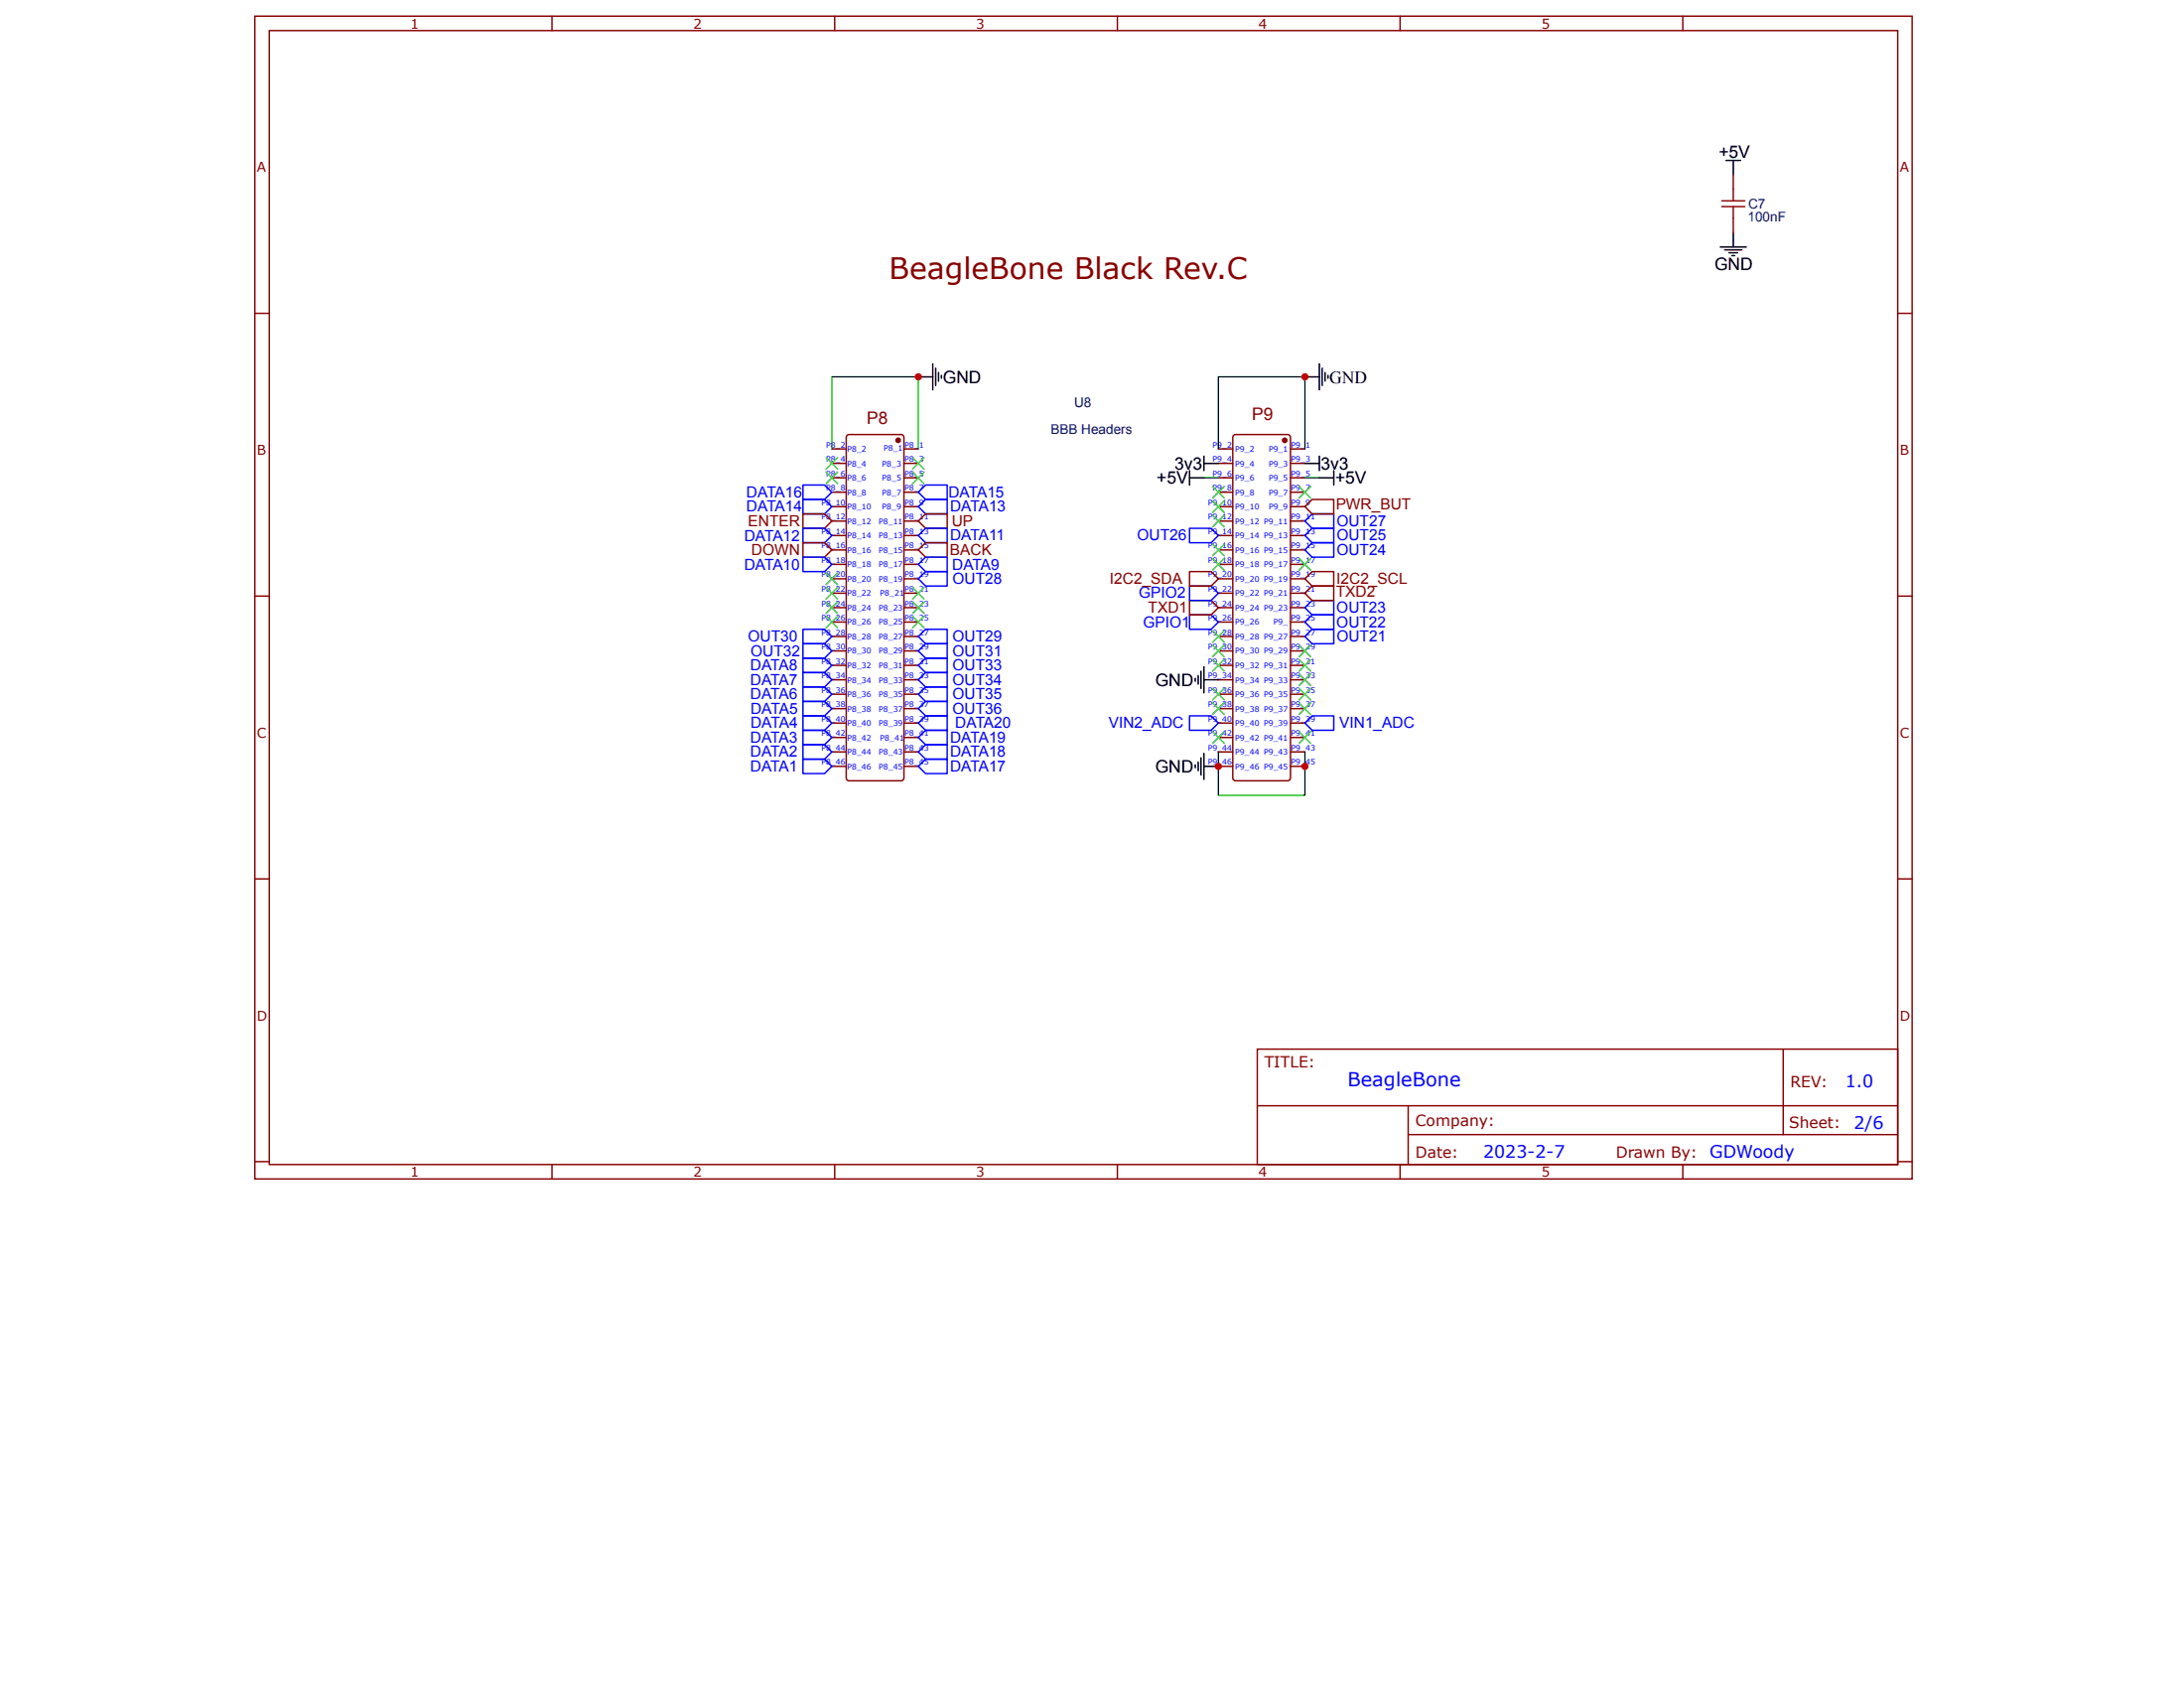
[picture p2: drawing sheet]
<svg xmlns="http://www.w3.org/2000/svg" width="279mm" height="216mm" viewBox="0 0 279 216" stroke-linecap="round" stroke-linejoin="round" font-family="sans-serif">
<g fill="none" stroke="#800" stroke-width=".18">
<path d="M32.6 2.1h212v148.7h-212zM34.4 3.9h208.4v145h-208.4zM70.6 2.1v1.8M106.8 2.1v1.8M142.9 2.1v1.8M179.1 2.1v1.8M215.3 2.1v1.8M221.7 22.4v1.8M221.7 27.9v1.8M32.6 40.1h1.8M108.4 55.6h6.9l.3 .2v.1v43.6l-.1 .3-.2 .1h-6.7l-.3-.2v-.2v-43.6zM242.8 40.1h1.8"/>
<path d="M32.6 76.2h1.8M242.8 76.2h1.8M32.6 112.4h1.8M242.8 112.4h1.8M160.8 134.2h82v14.7h-82zM228.1 134.2v10.9M32.6 148.6h1.8M70.6 148.9v1.9M106.8 148.9v1.9M142.9 148.9v1.9M160.9 141.4h81.8M179.1 148.9v1.9"/>
<path d="M180.2 145.1h62.5M180.2 141.4v7.4M215.3 148.9v1.9M242.8 148.6h1.8"/>
</g>
<path d="M220.1 31.6h3.3M220.6 32h2.2M220.8 20.5h1.9M221.2 32.3h1.1M221.6 32.7h.3M221.7 20.5v1.9M221.7 29.7v1.9" fill="none" stroke="#000" stroke-width=".18"/>
<path d="M220.3 25.7h2.9M220.3 26.4h2.9M221.7 24.2v1.5M221.7 26.4v1.5" fill="none" stroke="#a00000" stroke-width=".18"/>
<circle cx="114.9" cy="56.3" r=".28" fill="#800"/>
<g fill="none" stroke="#800" stroke-width=".18">
<path d="M106.4 57.4h1.9M106.4 59.3h1.9M115.6 57.4h1.9M115.6 59.3h1.9M155.9 57.4h1.8M155.9 59.3h1.8M165.1 57.4h1.8M165.1 59.3h1.8M106.4 61.1h1.9M106.4 63h1.9M106.4 64.8h1.9M106.4 66.7h1.9"/>
<path d="M106.4 68.5h1.9M106.4 70.3h1.9M106.4 72.2h1.9M106.4 74h1.9M106.4 79.6h1.9M106.4 75.9h1.9M106.4 77.7h1.9M115.6 61.1h1.9M115.6 63h1.9M115.6 64.8h1.9M115.6 66.7h1.9M115.6 68.5h1.9"/>
<path d="M115.6 70.3h1.9M115.6 72.2h1.9M115.6 74h1.9M115.6 79.6h1.9M115.6 75.9h1.9M115.6 77.7h1.9M155.9 61.1h1.8M155.9 63h1.8M155.9 64.8h1.8M155.9 66.7h1.8M155.9 68.5h1.8M155.9 70.3h1.8"/>
<path d="M155.9 72.2h1.8M155.9 74h1.8M155.9 79.6h1.8M155.9 75.9h1.8M155.9 77.7h1.8M165.1 61.1h1.8M165.1 63h1.8M165.1 64.8h1.8M165.1 66.7h1.8M165.1 68.5h1.8M165.1 70.3h1.8M165.1 72.2h1.8"/>
<path d="M165.1 74h1.8M165.1 79.6h1.8M165.1 75.9h1.8M165.1 77.7h1.8M106.4 98h1.9M106.4 96.2h1.9M106.4 94.3h1.9M106.4 92.5h1.9M106.4 90.6h1.9M106.4 88.8h1.9M106.4 86.9h1.9M106.4 85.1h1.9"/>
<path d="M106.4 83.3h1.9M106.4 81.4h1.9M115.6 98h1.9M115.6 96.2h1.9M115.6 94.3h1.9M115.6 92.5h1.9M115.6 90.6h1.9M115.6 88.8h1.9M115.6 86.9h1.9M115.6 85.1h1.9M115.6 83.3h1.9M115.6 81.4h1.9"/>
<path d="M155.9 98h1.8M155.9 96.2h1.8M155.9 94.3h1.8M155.9 92.5h1.8M155.9 90.6h1.8M155.9 88.8h1.8M155.9 86.9h1.8M155.9 85.1h1.8M155.9 83.3h1.8M155.9 81.4h1.8M165.1 98h1.8M165.1 96.2h1.8"/>
<path d="M165.1 94.3h1.8M165.1 92.5h1.8M165.1 90.6h1.8M165.1 88.8h1.8M165.1 86.9h1.8M165.1 85.1h1.8M165.1 83.3h1.8M165.1 81.4h1.8"/>
<circle cx="114.9" cy="56.3" r=".28"/>
</g>
<circle cx="164.4" cy="56.3" r=".28" fill="#800"/>
<g fill="none" stroke="#800" stroke-width=".18">
<path d="M157.9 55.6h6.8h.2l.2 .3v43.6l-.2 .3-.2 .1h-6.6l-.3-.2-.1-.2v-43.6zM102.7 65.7h2.8l.9 1-.9 .9h-2.8zM102.7 69.4h2.8l.9 .9-.9 1h-2.8zM118.4 65.7h2.8v1.9h-2.8l-.9-.9zM118.4 69.4h2.8v1.9h-2.8l-.9-1zM152.2 76.8h2.7l1 .9-1 .9h-2.7zM152.2 73.1h2.7l1 .9-1 1h-2.7zM166.9 64.8l1-.9h2.7v1.8h-2.7zM167.9 75h2.7v1.8h-2.7l-1-.9zM167.9 73.1h2.7v1.9h-2.7l-1-1z"/>
<circle cx="164.4" cy="56.3" r=".28"/>
</g>
<g fill="none" stroke="#000" stroke-width=".18">
<path d="M117.5 48.2h1.8M119.3 46.5v3.4M119.7 47.1v2.2M120.1 47.6v1.2M120.4 48v.4M154 58.3v1.9M154 59.3h1.9M166.9 48.2h1.9M166.9 59.3h1.9M168.8 46.5v3.4M168.8 58.3v1.9M169.2 47.1v2.2"/>
<path d="M169.5 47.6v1.2M169.9 48v.4M152.2 61.1h1.8M152.2 60.2v1.8M168.8 61.1h1.8M170.6 60.2v1.8M152.9 86.8v.3M152.9 97.8v.4M153.3 86.4v1.1M153.3 97.5v1.1M153.7 85.8v2.3M153.7 96.9v2.2"/>
<path d="M154 98h1.9M154 85.3v3.3M154 96.4v3.3M154 86.9h1.9"/>
</g>
<path d="M106.4 57.4v-9.2h11.1v9.2M155.9 57.4v-9.2h11v9.2M154 61.1h1.9M166.9 61.1h1.9M155.9 96.2v5.5h11v-5.5" fill="none" stroke="#080" stroke-width=".18"/>
<g fill="#000">
<path d="M105.7 60.4l1.5 1.5zM105.7 61.9l1.5-1.5z"/>
<path d="M105.7 58.5l1.5 1.5zM105.7 60l1.5-1.5z"/>
<path d="M105.7 77l1.5 1.5zM105.7 78.5l1.5-1.5z"/>
<path d="M105.7 75.1l1.5 1.5zM107.2 75.1l-1.5 1.5z"/>
<path d="M105.7 73.3l1.5 1.5zM107.2 73.3l-1.5 1.5z"/>
<path d="M116.7 58.5l1.5 1.5zM116.7 60l1.5-1.5z"/>
<path d="M116.7 60.4l1.5 1.5zM116.7 61.9l1.5-1.5z"/>
<path d="M116.7 75.1l1.5 1.5zM118.2 75.1l-1.5 1.5z"/>
<path d="M116.7 77l1.5 1.5zM116.7 78.5l1.5-1.5z"/>
<path d="M155.1 71.4l1.5 1.5zM156.6 71.4l-1.5 1.5z"/>
<path d="M155.1 69.6l1.5 1.5zM156.6 69.6l-1.5 1.5z"/>
<path d="M155.1 65.9l1.5 1.5zM156.6 65.9l-1.5 1.5z"/>
<path d="M155.1 64.1l1.5 1.4zM155.1 65.5l1.5-1.4z"/>
<path d="M155.1 62.2l1.5 1.5zM155.1 63.7l1.5-1.5z"/>
<path d="M166.2 71.4l1.5 1.5zM167.7 71.4l-1.5 1.5z"/>
<path d="M166.2 62.2l1.5 1.5zM166.2 63.7l1.5-1.5z"/>
<path d="M105.7 78.8l1.5 1.5zM105.7 80.3l1.5-1.5z"/>
<path d="M116.7 78.8l1.5 1.5zM116.7 80.3l1.5-1.5z"/>
<path d="M155.1 93.6l1.5 1.5zM156.6 93.6l-1.5 1.5z"/>
<path d="M155.1 88.1l1.5 1.4zM156.6 88.1l-1.5 1.4z"/>
<path d="M155.1 89.9l1.5 1.5zM156.6 89.9l-1.5 1.5z"/>
<path d="M155.1 84.4l1.5 1.4zM156.6 84.4l-1.5 1.4z"/>
<path d="M155.1 82.5l1.5 1.5zM155.1 84l1.5-1.5z"/>
<path d="M155.1 80.7l1.5 1.5zM155.1 82.2l1.5-1.5z"/>
<path d="M166.2 93.6l1.5 1.5zM167.7 93.6l-1.5 1.5z"/>
<path d="M166.2 89.9l1.5 1.5zM166.2 91.4l1.5-1.5z"/>
<path d="M166.2 88.1l1.5 1.4zM166.2 89.5l1.5-1.4z"/>
<path d="M166.2 86.2l1.5 1.5zM167.7 86.2l-1.5 1.5z"/>
<path d="M166.2 84.4l1.5 1.4zM167.7 84.4l-1.5 1.4z"/>
<path d="M166.2 82.5l1.5 1.5zM166.2 84l1.5-1.5z"/>
</g>
<g fill="none" stroke="#3c3" stroke-width=".18">
<path d="M105.7 58.5l1.5 1.5M107.2 58.5l-1.5 1.5M116.7 58.5l1.5 1.5M118.2 58.5l-1.5 1.5M105.7 60.4l1.5 1.5M105.7 78.8l1.5 1.5M105.7 77l1.5 1.5M105.7 75.1l1.5 1.5M105.7 73.3l1.5 1.5M107.2 60.4l-1.5 1.5M107.2 78.8l-1.5 1.5M107.2 77l-1.5 1.5"/>
<path d="M107.2 75.1l-1.5 1.5M107.2 73.3l-1.5 1.5M116.7 60.4l1.5 1.5M116.7 75.1l1.5 1.5M116.7 77l1.5 1.5M116.7 78.8l1.5 1.5M118.2 60.4l-1.5 1.5M118.2 75.1l-1.5 1.5M118.2 77l-1.5 1.5M118.2 78.8l-1.5 1.5M155.1 71.4l1.5 1.5M155.1 69.6l1.5 1.5"/>
<path d="M155.1 65.9l1.5 1.5M155.1 64.1l1.5 1.4M155.1 62.2l1.5 1.5M156.6 71.4l-1.5 1.5M156.6 69.6l-1.5 1.5M156.6 65.9l-1.5 1.5M156.6 64.1l-1.5 1.4M156.6 62.2l-1.5 1.5M166.2 71.4l1.5 1.5M166.2 62.2l1.5 1.5M167.7 71.4l-1.5 1.5M167.7 62.2l-1.5 1.5"/>
<path d="M155.1 93.6l1.5 1.5M155.1 88.1l1.5 1.4M155.1 89.9l1.5 1.5M155.1 84.4l1.5 1.4M155.1 82.5l1.5 1.5M155.1 80.7l1.5 1.5M156.6 93.6l-1.5 1.5M156.6 88.1l-1.5 1.4M156.6 89.9l-1.5 1.5M156.6 84.4l-1.5 1.4M156.6 82.5l-1.5 1.5M156.6 80.7l-1.5 1.5"/>
<path d="M166.2 93.6l1.5 1.5M166.2 89.9l1.5 1.5M166.2 88.1l1.5 1.4M166.2 86.2l1.5 1.5M166.2 84.4l1.5 1.4M166.2 82.5l1.5 1.5M167.7 93.6l-1.5 1.5M167.7 82.5l-1.5 1.5M167.7 89.9l-1.5 1.5M167.7 88.1l-1.5 1.4M167.7 86.2l-1.5 1.5M167.7 84.4l-1.5 1.4"/>
</g>
<g fill="none" stroke="#00f" stroke-width=".18">
<path d="M102.7 62h2.8l.9 1-.9 .9h-2.8zM102.7 63.9h2.8l.9 .9-.9 .9h-2.8zM102.7 67.6h2.8l.9 .9-.9 .9h-2.8zM102.7 71.3h2.8l.9 .9-.9 .9h-2.8zM117.5 63l.9-1h2.8v1.9h-2.8zM117.5 64.8l.9-.9h2.8v1.8h-2.8zM118.4 67.6h2.8v1.8h-2.8l-.9-.9zM118.4 71.3h2.8v1.8h-2.8l-.9-.9zM118.4 73.1h2.8v1.9h-2.8l-.9-1zM152.2 78.6h2.7l1 1-1 .9h-2.7zM152.2 75h2.7l1 .9-1 .9h-2.7zM152.2 67.6h2.7l1 .9-1 .9h-2.7z"/>
<path d="M166.9 66.7l1-1h2.7v1.9h-2.7zM167.9 78.6h2.7v1.9h-2.7l-1-.9zM167.9 76.8h2.7v1.8h-2.7l-1-.9zM167.9 69.4h2.7v1.9h-2.7l-1-1zM167.9 67.6h2.7v1.8h-2.7l-1-.9zM102.7 80.5h2.8l.9 .9-.9 .9h-2.8zM102.7 82.3h2.8l.9 1-.9 .9h-2.8zM102.7 84.2h2.8l.9 .9-.9 .9h-2.8zM102.7 86h2.8l.9 .9-.9 1h-2.8zM102.7 87.9h2.8l.9 .9-.9 .9h-2.8zM102.7 89.7h2.8l.9 .9-.9 1h-2.8zM102.7 91.6h2.8l.9 .9-.9 .9h-2.8z"/>
<path d="M102.7 93.4h2.8l.9 .9-.9 1h-2.8zM102.7 95.3h2.8l.9 .9-.9 .9h-2.8zM102.7 97.1h2.8l.9 .9-.9 .9h-2.8zM118.4 80.5h2.8v1.8h-2.8l-.9-.9zM118.4 82.3h2.8v1.9h-2.8l-.9-.9zM118.4 84.2h2.8v1.8h-2.8l-.9-.9zM118.4 86h2.8v1.9h-2.8l-.9-1zM118.4 87.9h2.8v1.8h-2.8l-.9-.9zM118.4 89.7h2.8v1.9h-2.8l-.9-1zM118.4 91.6h2.8v1.8h-2.8l-.9-.9zM118.4 93.4h2.8v1.9h-2.8l-.9-1zM118.4 95.3h2.8v1.8h-2.8l-.9-.9z"/>
<path d="M118.4 97.1h2.8v1.8h-2.8l-.9-.9zM152.2 91.6h2.7l1 .9-1 .9h-2.7zM167.9 91.6h2.7v1.8h-2.7l-1-.9zM167.9 80.5h2.7v1.8h-2.7l-1-.9z"/>
</g>
<g fill="#c00">
<circle cx="166.9" cy="98" r=".46"/>
<circle cx="117.5" cy="48.2" r=".46"/>
<circle cx="166.9" cy="48.2" r=".46"/>
<circle cx="155.9" cy="98" r=".46"/>
</g>
<text font-size="3.8" fill="#800" x="113.7" y="35.6">BeagleBone Black Rev.C</text>
<text font-size="2.5" fill="#00f" x="172.4" y="138.9">BeagleBone</text>
<g font-size="2.2">
<text x="219.9" y="20.2">+5V</text>
<text x="219.3" y="34.5">GND</text>
<text x="120.6" y="49">GND</text>
<text x="170.1" y="49">GND</text>
<text x="148" y="61.9">+5V</text>
<text x="150.3" y="60">3v3</text>
<text x="169" y="60">3v3</text>
<text x="170.8" y="61.9">+5V</text>
<text x="147.8" y="87.7">GND</text>
<text x="147.8" y="98.8">GND</text>
</g>
<g font-size="2.2" fill="#800">
<text x="160.2" y="53.7">P9</text>
<text x="110.9" y="54.3">P8</text>
</g>
<g font-size="2.2" fill="#00f">
<text x="236.1" y="139">1.0</text>
<text x="189.7" y="148.1">2023-2-7</text>
<text x="218.7" y="148.1">GDWoody</text>
<text x="237.2" y="144.4">2/6</text>
</g>
<g font-size="2" fill="#00f">
<text x="95.5" y="63.6">DATA16</text>
<text x="95.5" y="65.5">DATA14</text>
<text x="121.3" y="63.6">DATA15</text>
<text x="121.5" y="65.5">DATA13</text>
<text x="95.2" y="69.2">DATA12</text>
<text x="121.5" y="69.1">DATA11</text>
<text x="145.5" y="69.1">OUT26</text>
<text x="171" y="71">OUT24</text>
<text x="171" y="69.1">OUT25</text>
<text x="171" y="67.3">OUT27</text>
<text x="95.2" y="72.9">DATA10</text>
<text x="121.8" y="72.9">DATA9</text>
<text x="121.9" y="74.7">OUT28</text>
<text x="145.7" y="76.5">GPIO2</text>
<text x="95.7" y="82.1">OUT30</text>
<text x="96" y="83.9">OUT32</text>
<text x="121.9" y="82.1">OUT29</text>
<text x="121.9" y="83.9">OUT31</text>
<text x="146.2" y="80.2">GPIO1</text>
<text x="171" y="80.2">OUT22</text>
<text x="171" y="78.4">OUT23</text>
<text x="171" y="82.1">OUT21</text>
<text x="96" y="85.8">DATA8</text>
<text x="96" y="87.6">DATA7</text>
<text x="96" y="89.5">DATA6</text>
<text x="121.9" y="85.8">OUT33</text>
<text x="121.9" y="87.6">OUT34</text>
<text x="121.9" y="89.5">OUT35</text>
<text x="96" y="95">DATA3</text>
<text x="96" y="91.3">DATA5</text>
<text x="96" y="93.1">DATA4</text>
<text x="121.5" y="95">DATA19</text>
<text x="121.9" y="91.3">OUT36</text>
<text x="122.2" y="93.1">DATA20</text>
<text x="141.8" y="93.1">VIN2_ADC</text>
<text x="171.4" y="93.1">VIN1_ADC</text>
<text x="96" y="96.8">DATA2</text>
<text x="96" y="98.7">DATA1</text>
<text x="121.5" y="96.8">DATA18</text>
<text x="121.5" y="98.7">DATA17</text>
</g>
<g font-size="2" fill="#800">
<text x="170.9" y="65.2">PWR_BUT</text>
<text x="95.7" y="67.3">ENTER</text>
<text x="96.1" y="71">DOWN</text>
<text x="121.5" y="71">BACK</text>
<text x="121.8" y="67.3">UP</text>
<text x="142" y="74.7">I2C2_SDA</text>
<text x="170.9" y="76.3">TXD2</text>
<text x="171" y="74.7">I2C2_SCL</text>
<text x="146.9" y="78.3">TXD1</text>
<text x="161.8" y="136.6">TITLE:</text>
<text x="229.1" y="139">REV:</text>
<text x="181.1" y="148">Date:</text>
<text x="181.1" y="144">Company:</text>
<text x="206.7" y="148.1">Drawn By:</text>
<text x="228.9" y="144.3">Sheet:</text>
</g>
<g font-size="1.7" fill="#800">
<text x="52.5" y="3.6">1</text>
<text x="88.7" y="3.6">2</text>
<text x="124.9" y="3.6">3</text>
<text x="161" y="3.6">4</text>
<text x="197.2" y="3.6">5</text>
<text x="32.9" y="22">A</text>
<text x="243.1" y="22">A</text>
<text x="32.9" y="58.2">B</text>
<text x="243.1" y="58.2">B</text>
<text x="32.9" y="94.3">C</text>
<text x="243.1" y="94.3">C</text>
<text x="32.9" y="130.5">D</text>
<text x="243.1" y="130.5">D</text>
<text x="52.5" y="150.5">1</text>
<text x="88.7" y="150.5">2</text>
<text x="124.9" y="150.5">3</text>
<text x="161" y="150.5">4</text>
<text x="197.2" y="150.5">5</text>
</g>
<g font-size="1.7" fill="#000080">
<text x="223.6" y="28.3">100nF</text>
<text x="223.7" y="26.7">C7</text>
<text x="137.4" y="52.1">U8</text>
<text x="134.4" y="55.5">BBB Headers</text>
</g>
<g font-size="1" fill="#00f">
<text x="105.7" y="59.1">P8_4</text>
<text x="105.7" y="57.2">P8_2</text>
<text x="108.4" y="59.6">P8_4</text>
<text x="108.4" y="57.8">P8_2</text>
<text x="112.9" y="59.6">P8_3</text>
<text x="113" y="57.6">P8_1</text>
<text x="115.7" y="57.2">P8_1</text>
<text x="115.7" y="59.1">P8_3</text>
<text x="155.1" y="57.2">P9_2</text>
<text x="155.1" y="59.1">P9_4</text>
<text x="158" y="57.8">P9_2</text>
<text x="158" y="59.6">P9_4</text>
<text x="162.3" y="59.6">P9_3</text>
<text x="162.3" y="57.8">P9_1</text>
<text x="165.2" y="59.1">P9_3</text>
<text x="165.2" y="57.2">P9_1</text>
<text x="105.1" y="64.6">P8_10</text>
<text x="105.7" y="62.8">P8_8</text>
<text x="105.7" y="60.9">P8_6</text>
<text x="108.4" y="65.2">P8_10</text>
<text x="108.4" y="63.3">P8_8</text>
<text x="108.4" y="61.5">P8_6</text>
<text x="112.9" y="61.5">P8_5</text>
<text x="112.9" y="63.3">P8_7</text>
<text x="112.9" y="65.2">P8_9</text>
<text x="115.7" y="60.9">P8_5</text>
<text x="115.7" y="62.8">P8_7</text>
<text x="115.7" y="64.6">P8_9</text>
<text x="154.5" y="64.6">P9_10</text>
<text x="155.1" y="60.9">P9_6</text>
<text x="155.1" y="62.8">P9_8</text>
<text x="158" y="61.5">P9_6</text>
<text x="158" y="63.3">P9_8</text>
<text x="158" y="65.2">P9_10</text>
<text x="162.3" y="65.2">P9_9</text>
<text x="162.3" y="63.3">P9_7</text>
<text x="162.3" y="61.5">P9_5</text>
<text x="165.2" y="64.6">P9_9</text>
<text x="165.2" y="62.8">P9_7</text>
<text x="165.2" y="60.9">P9_5</text>
<text x="105.1" y="70.2">P8_16</text>
<text x="105.1" y="68.3">P8_14</text>
<text x="105.1" y="66.5">P8_12</text>
<text x="108.4" y="70.7">P8_16</text>
<text x="108.4" y="68.9">P8_14</text>
<text x="108.4" y="67">P8_12</text>
<text x="112.4" y="67">P8_11</text>
<text x="112.4" y="68.9">P8_13</text>
<text x="112.4" y="70.7">P8_15</text>
<text x="115.7" y="66.5">P8_11</text>
<text x="115.7" y="68.3">P8_13</text>
<text x="115.7" y="70.2">P8_15</text>
<text x="154.5" y="66.5">P9_12</text>
<text x="154.5" y="68.3">P9_14</text>
<text x="154.5" y="70.2">P9_16</text>
<text x="158" y="67">P9_12 P9_11</text>
<text x="158" y="68.9">P9_14 P9_13</text>
<text x="158" y="70.7">P9_16 P9_15</text>
<text x="165.2" y="70.2">P9_15</text>
<text x="165.2" y="68.3">P9_13</text>
<text x="165.2" y="66.5">P9_11</text>
<text x="105.1" y="77.5">P8_24</text>
<text x="105.1" y="75.7">P8_22</text>
<text x="105.1" y="73.8">P8_20</text>
<text x="105.1" y="72">P8_18</text>
<text x="108.4" y="76.2">P8_22</text>
<text x="108.4" y="74.4">P8_20</text>
<text x="108.4" y="72.6">P8_18</text>
<text x="112.4" y="72.6">P8_17</text>
<text x="112.4" y="74.4">P8_19</text>
<text x="112.6" y="76.2">P8_21</text>
<text x="115.7" y="72">P8_17</text>
<text x="115.7" y="73.8">P8_19</text>
<text x="115.7" y="75.7">P8_21</text>
<text x="115.7" y="77.5">P8_23</text>
<text x="154.5" y="72">P9_18</text>
<text x="154.5" y="73.8">P9_20</text>
<text x="154.5" y="75.7">P9_22</text>
<text x="154.5" y="77.5">P9_24</text>
<text x="158" y="72.6">P9_18 P9_17</text>
<text x="158" y="74.4">P9_20 P9_19</text>
<text x="158" y="76.2">P9_22 P9_21</text>
<text x="165.2" y="77.5">P9_23</text>
<text x="165.2" y="75.7">P9_21</text>
<text x="165.2" y="73.8">P9_19</text>
<text x="165.2" y="72">P9_17</text>
<text x="105.1" y="83.1">P8_30</text>
<text x="105.1" y="81.2">P8_28</text>
<text x="105.1" y="79.4">P8_26</text>
<text x="108.4" y="83.6">P8_30</text>
<text x="108.4" y="81.8">P8_28</text>
<text x="108.4" y="79.9">P8_26</text>
<text x="108.4" y="78.1">P8_24</text>
<text x="112.4" y="78.1">P8_23</text>
<text x="112.4" y="79.9">P8_25</text>
<text x="112.4" y="81.8">P8_27</text>
<text x="112.4" y="83.6">P8_29</text>
<text x="115.7" y="79.4">P8_25</text>
<text x="115.7" y="81.2">P8_27</text>
<text x="115.7" y="83.1">P8_29</text>
<text x="154.5" y="79.4">P9_26</text>
<text x="154.5" y="81.2">P9_28</text>
<text x="154.5" y="83.1">P9_30</text>
<text x="158" y="78.1">P9_24 P9_23</text>
<text x="158" y="79.9">P9_26</text>
<text x="158" y="81.8">P9_28 P9_27</text>
<text x="158" y="83.6">P9_30 P9_29</text>
<text x="162.9" y="79.9">P9_</text>
<text x="165.2" y="83.1">P9_29</text>
<text x="165.2" y="81.2">P9_27</text>
<text x="165.2" y="79.4">P9_25</text>
<text x="105.1" y="88.6">P8_36</text>
<text x="105.1" y="86.8">P8_34</text>
<text x="105.1" y="84.9">P8_32</text>
<text x="108.4" y="89.2">P8_36</text>
<text x="108.4" y="87.3">P8_34</text>
<text x="108.4" y="85.5">P8_32</text>
<text x="112.4" y="85.5">P8_31</text>
<text x="112.4" y="87.3">P8_33</text>
<text x="112.4" y="89.2">P8_35</text>
<text x="115.7" y="84.9">P8_31</text>
<text x="115.7" y="86.8">P8_33</text>
<text x="115.7" y="88.6">P8_35</text>
<text x="154.5" y="84.9">P9_32</text>
<text x="154.5" y="86.8">P9_34</text>
<text x="154.5" y="88.6">P9_36</text>
<text x="158" y="85.5">P9_32 P9_31</text>
<text x="158" y="87.3">P9_34 P9_33</text>
<text x="158" y="89.2">P9_36 P9_35</text>
<text x="165.2" y="88.6">P9_35</text>
<text x="165.2" y="86.8">P9_33</text>
<text x="165.2" y="84.9">P9_31</text>
<text x="105.1" y="96">P8_44</text>
<text x="105.1" y="94.1">P8_42</text>
<text x="105.1" y="92.3">P8_40</text>
<text x="105.1" y="90.5">P8_38</text>
<text x="108.4" y="94.7">P8_42</text>
<text x="108.4" y="92.9">P8_40</text>
<text x="108.4" y="91">P8_38</text>
<text x="112.4" y="91">P8_37</text>
<text x="112.4" y="92.9">P8_39</text>
<text x="112.6" y="94.7">P8_41</text>
<text x="115.7" y="90.5">P8_37</text>
<text x="115.7" y="92.3">P8_39</text>
<text x="115.7" y="94.1">P8_41</text>
<text x="115.7" y="96">P8_43</text>
<text x="154.5" y="90.5">P9_38</text>
<text x="154.5" y="92.3">P9_40</text>
<text x="154.5" y="94.1">P9_42</text>
<text x="154.5" y="96">P9_44</text>
<text x="158" y="91">P9_38 P9_37</text>
<text x="158" y="92.9">P9_40 P9_39</text>
<text x="158" y="94.7">P9_42 P9_41</text>
<text x="165.2" y="96">P9_43</text>
<text x="165.2" y="94.1">P9_41</text>
<text x="165.2" y="92.3">P9_39</text>
<text x="165.2" y="90.5">P9_37</text>
<text x="105.1" y="97.8">P8_46</text>
<text x="108.4" y="98.4">P8_46</text>
<text x="108.4" y="96.5">P8_44</text>
<text x="112.4" y="96.5">P8_43</text>
<text x="112.4" y="98.4">P8_45</text>
<text x="115.7" y="97.8">P8_45</text>
<text x="154.5" y="97.8">P9_46</text>
<text x="158" y="96.5">P9_44 P9_43</text>
<text x="158" y="98.4">P9_46 P9_45</text>
<text x="165.2" y="97.8">P9_45</text>
</g>
</svg>
